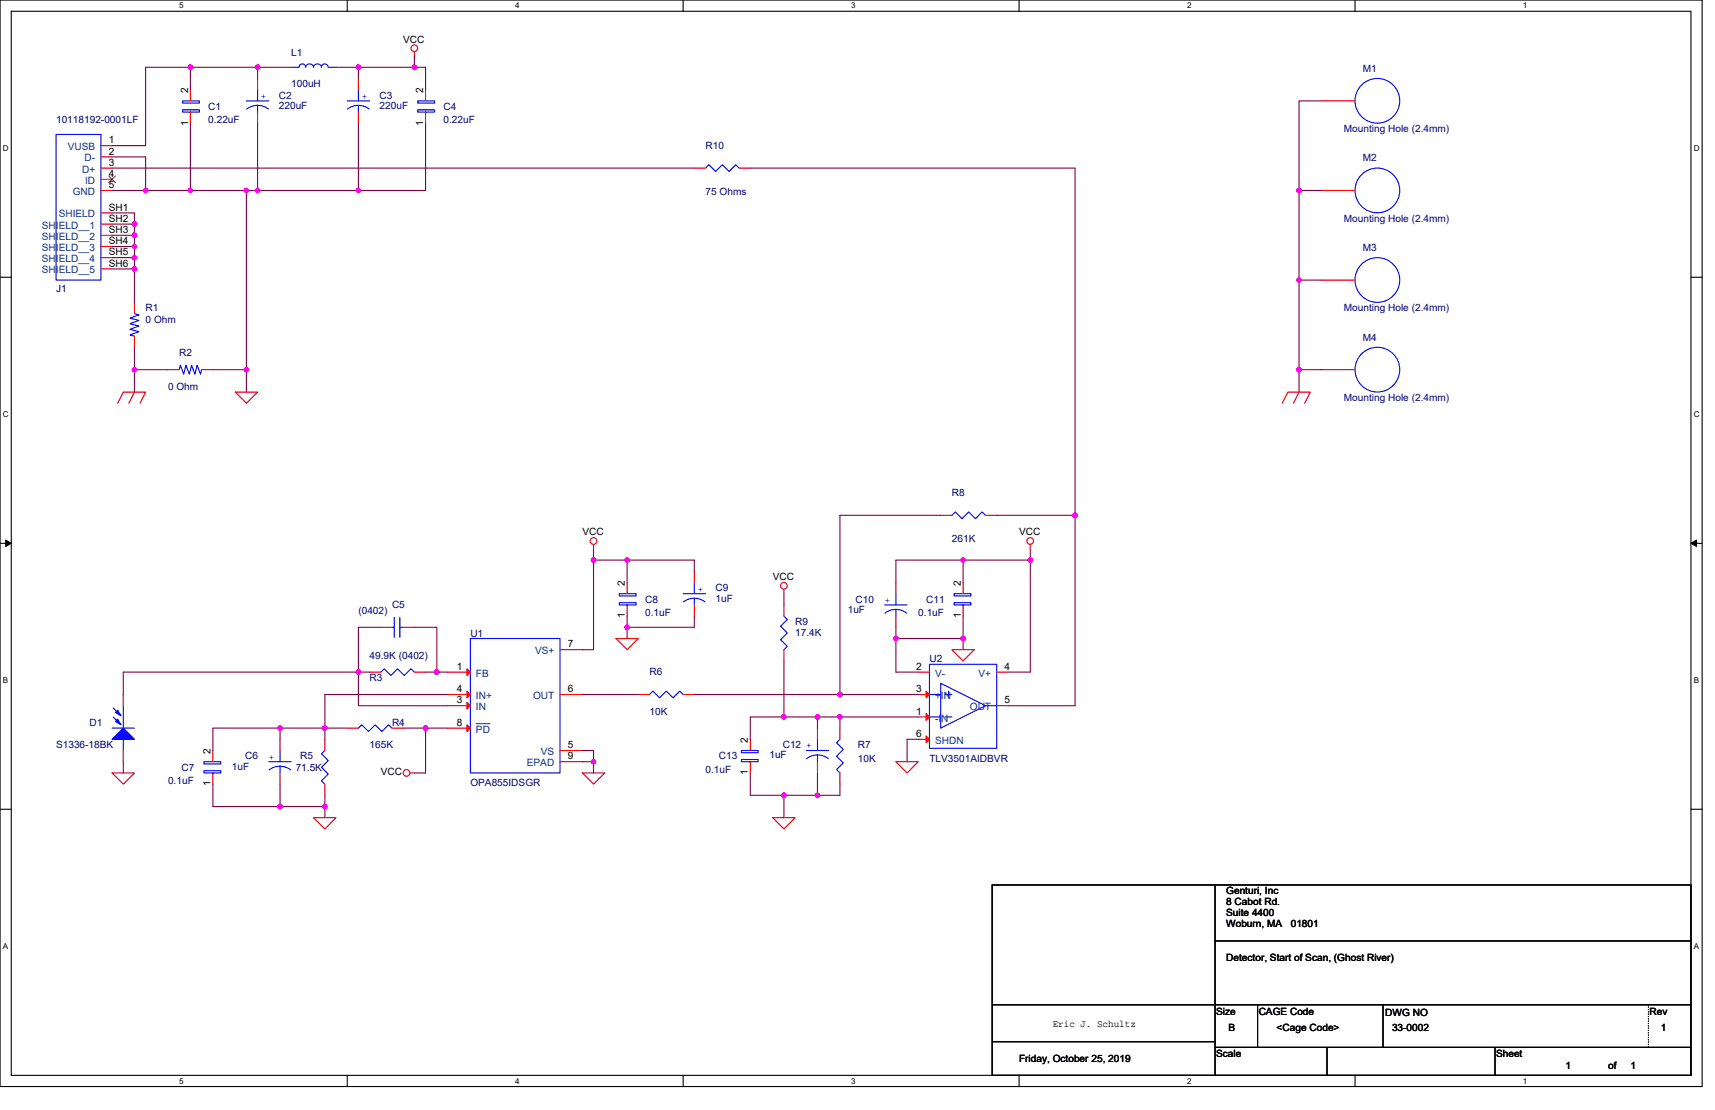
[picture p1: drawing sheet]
<svg xmlns="http://www.w3.org/2000/svg" width="432mm" height="279mm" viewBox="0 0 432 279" stroke-linecap="round" stroke-linejoin="round" font-family="sans-serif">
<path d="M0 0h428.6v273.5h-428.6zM2.8 2.8h422.9v267.9h-422.9z" fill="none" stroke="#000" stroke-width=".28"/>
<g fill="#fff">
<path d="M45.1 .3h1.1v2.3h-1.1z"/>
<path d="M45.1 271h1.1v2.2h-1.1z"/>
</g>
<path d="M87.4 0v2.8M87.4 270.7v2.8" fill="none" stroke="#000" stroke-width=".28"/>
<g fill="#fff">
<path d="M129.7 .3h1.1v2.3h-1.1z"/>
<path d="M129.7 271h1.1v2.2h-1.1z"/>
</g>
<path d="M172 0v2.8M172 270.7v2.8" fill="none" stroke="#000" stroke-width=".28"/>
<g fill="#fff">
<path d="M214.3 .3h1.1v2.3h-1.1z"/>
<path d="M214.3 271h1.1v2.2h-1.1z"/>
</g>
<path d="M256.6 0v2.8M256.6 270.7v2.8" fill="none" stroke="#000" stroke-width=".28"/>
<g fill="#fff">
<path d="M298.9 .3h1.1v2.3h-1.1z"/>
<path d="M298.9 271h1.1v2.2h-1.1z"/>
</g>
<path d="M341.2 0v2.8M341.2 270.7v2.8" fill="none" stroke="#000" stroke-width=".28"/>
<g fill="#fff">
<path d="M383.5 .3h1.1v2.3h-1.1z"/>
<path d="M383.5 271h1.1v2.2h-1.1z"/>
<path d="M.7 36.3h1.5v2.3h-1.5z"/>
<path d="M426.5 36.3h1.4v2.3h-1.4z"/>
<path d="M.7 103.3h1.5v2.2h-1.5z"/>
<path d="M426.5 103.3h1.4v2.2h-1.4z"/>
</g>
<path d="M0 69.8h2.8M425.7 69.8h2.9" fill="none" stroke="#000" stroke-width=".28"/>
<g fill="#fff">
<path d="M.7 170.2h1.4v2.3h-1.4z"/>
<path d="M426.5 170.2h1.3v2.3h-1.3z"/>
</g>
<path d="M0 136.8h2.8M425.7 136.8h2.9" fill="none" stroke="#000" stroke-width=".28"/>
<path d="M1.4 135.9l1.4 .9-1.4 .8zM425.7 136.8l1.4-.9v1.7z" fill="#000" stroke="#000" stroke-width=".25"/>
<g fill="#fff">
<path d="M.7 237.2h1.4v2.2h-1.4z"/>
<path d="M426.4 237.2h1.4v2.2h-1.4z"/>
</g>
<path d="M0 203.7h2.8M425.7 203.7h2.9M249.8 222.8h175.9v47.9h-175.9zM305.9 222.8v47.9M305.9 236.9h119.8M250.1 252.9h175.6M316.6 252.9v10.7M348.2 252.9v10.7M250.1 262.2h55.8M305.9 263.6h119.8M334.1 263.6v7.1M376.4 263.6v7.1" fill="none" stroke="#000" stroke-width=".28"/>
<g fill="none" stroke="#f00" stroke-width=".28">
<path d="M64.9 19.7v2.9M73.3 16.9h.1M84.6 16.9h.1M90.2 19.7v2.9M104.3 13v1.1M25.4 36.7h2.8M25.4 39.5h2.8M47.9 28.2v2.8M47.9 22.6v2.8M64.9 28.2v2.8M90.2 28.2v2.8M107.1 28.2v2.8"/>
<path d="M107.1 22.6v2.8M332.7 25.4h8.5M25.4 53.6h2.8M25.4 59.2h2.8M25.4 56.4h2.8M25.4 42.3h2.8M25.4 45.1h2.8M25.4 47.9h2.8M174.8 42.3h2.8M186.1 42.3h2.8M332.7 47.9h8.5M25.4 64.9h2.8"/>
<path d="M25.4 62h2.8M25.4 67.7h2.8M33.8 76.1v2.9M332.7 70.5h8.5M33.8 84.6v2.8M33.8 98.7l-1.4 2.8M42.3 93h2.8M50.8 93h2.8M59.2 98.7h5.7l-2.9 2.8zM327.1 98.7l-1.5 2.8M332.7 93h8.5M29.6 101.5l1.4-2.8h5.7l-1.4 2.8"/>
<path d="M322.8 101.5l1.5-2.8h5.6l-1.4 2.8M149.4 137v1.2M236.9 129.7h2.8M248.1 129.7h2.9M259.4 137v1.2M95.9 157.9h2.8M101.5 157.9h2.8M157.9 152.3v2.8M157.9 146.6v2.8M174.8 143.8v2.8M174.8 152.3v2.8M197.4 148.3v1.1"/>
<path d="M197.4 152.3v2.8M225.6 146.6v2.8M225.6 155.1v2.8M242.5 152.3v2.8M242.5 146.6v2.8M31 174.8v2.8M93 169.2h2.9M104.3 169.2h2.8M112.8 169.2h5.6M112.8 177.6h5.6M112.8 174.8h5.6M141 174.8h5.6"/>
<path d="M141 163.5h5.6M155.1 160.7h5.6l-2.8 2.8zM160.7 174.8h2.8M172 174.8h2.8M197.4 163.5v2.9M231.2 169.2h2.8M231.2 174.8h2.8M239.7 163.5h5.6l-2.8 2.9zM251 169.2h2.8M251 177.6h2.8M28.2 194.6h5.6l-2.8 2.8zM31 188.9v2.8"/>
<path d="M53.6 194.6v2.8M53.6 188.9v2.8M70.5 186.1v2.8M70.5 194.6v2.8M81.8 186.1v2.8M81.8 197.4v2.8M87.4 183.3h2.8M98.7 183.3h2.8M103.2 194.6h1.1M112.8 183.3h5.6M141 188.9h5.6M141 191.7h5.6"/>
<path d="M146.6 194.6h5.7l-2.9 2.8zM188.9 191.7v2.9M188.9 186.1v2.8M205.8 183.3v2.8M205.8 191.7v2.9M211.5 194.6v2.8M211.5 183.3v2.8M225.6 191.7h5.6l-2.8 2.9zM231.2 180.5h2.8M231.2 186.1h2.8M79 205.8h5.6l-2.8 2.9zM194.6 205.8h5.6l-2.8 2.9z"/>
<circle cx="104.3" cy="12.1" r=".84"/>
<circle cx="149.4" cy="136.2" r=".84"/>
<circle cx="259.4" cy="136.2" r=".84"/>
<circle cx="197.4" cy="147.5" r=".84"/>
<circle cx="102.3" cy="194.6" r=".84"/>
</g>
<path d="M415 252.9v10.7M415 263.6h.1" fill="none" stroke="#000" stroke-width=".28" stroke-dasharray="0 .6"/>
<g fill="none" stroke="#00f" stroke-width=".28">
<path d="M82.6 16.9a.85 .85 0 0 0-.8-.8 .85 .85 0 0 0-.9 .8 1.01 1.01 0 0 0-1-.8 1.01 1.01 0 0 0-1 .8 1 1 0 0 0-1-.8 1 1 0 0 0-.9 .8 .84 .84 0 0 0-.9-.8 .84 .84 0 0 0-.8 .8h-2M82.6 16.9h2M14.1 33.8h11.3v36.7h-11.3zM25.4 36.7h.1M25.4 39.5h.1M46 27.6h4.2v.6h-4.2zM46 25.4h4.2v.6h-4.2zM47.9 25.4h.1M47.9 28.2h.1M62 25.4h5.7M62.1 27.5l1.3-.7 1.4-.3 1.5 .3 1.3 .7M64.9 26.5v1.7"/>
<path d="M64.9 22.6v2.8M87.4 25.4h5.6M87.5 27.5a4.5 4.5 0 0 1 5.4 0M90.2 26.5v1.7M90.2 22.6v2.8M105.2 27.6h4.2v.6h-4.2zM105.2 25.4h4.2v.6h-4.2zM107.1 25.4h.1M107.1 28.2h.1M25.4 42.3h.1M25.4 45.1h.1M25.4 47.9h.1"/>
<path d="M25.4 53.6h.1M25.4 56.4h.1M25.4 59.2h.1M177.6 42.3l.9-.8 1.7 1.7 1.7-1.7 1.7 1.7 1.7-1.7 .8 .8M25.4 62h.1M25.4 64.9h.1M25.4 67.7h.1M33.8 79l1.2 .2-2.3 .9 2.3 .5-2.3 .9 2.3 .6-2.3 .8 2.3 .6-2.3 .8 1.1 .3M33.8 79h.1M33.8 84.6h.1M45.1 93l.3-1.1 .8 2.3 .6-2.3 .9 2.3 .5-2.3 .9 2.3 .5-2.3 .9 2.3 .3-1.2M45.1 93h.1"/>
<path d="M50.8 93h.1M239.7 129.7l.8-.8 1.7 1.7 1.7-1.7 1.7 1.7 1.7-1.7 .8 .8M98.7 157.9h.6M99.3 155.4v5M100.7 155.4v5M100.7 157.9h.8M155.9 151.7h4.3v.6h-4.3zM155.9 149.4h4.3v.6h-4.3zM157.9 149.4h.1M157.9 152.3h.1M172 149.4h5.6M172.1 151.5a4.5 4.5 0 0 1 5.4 0"/>
<path d="M174.8 150.6v1.7M174.8 146.6v2.8M197.4 155.1l.8 .8-1.7 1.7 1.7 1.7-1.7 1.7 1.7 1.7-.8 .8M222.8 152.3h5.6M222.8 154.3a4.5 4.5 0 0 1 5.5 0M225.6 153.4v1.7M225.6 149.4v2.9M240.2 151.7h4.3v.6h-4.3zM240.2 149.4h4.3v.6h-4.3zM242.5 149.4h.1M242.5 152.3h.1M28.5 178.2l1.7 1.7"/>
<path d="M31 177.6v5.7M95.9 169.2l.8-.9 1.7 1.7 1.7-1.7 1.7 1.7 1.7-1.7 .8 .9M118.4 160.7h22.6v33.9h-22.6zM118.4 169.2h.1M118.4 177.6h.1M118.4 174.8h.1M141 174.8h.1M141 163.5h.1M163.5 174.8l.9-.8 1.7 1.7 1.7-1.7 1.7 1.7 1.7-1.7 .8 .8M234 167.2h17v21.2h-17zM234 174.8h2.9M234 174.8h.1"/>
<path d="M234 169.2h.1M236.9 172l11.2 5.6-11.2 5.7zM238 174.8h1.7M238.8 174v1.7M248.1 177.6h2.9M251 177.6h.1M251 169.2h.1M28.2 183.3h5.6M28.5 180.5l1.7 1.7M31 186.1v2.8M51.3 194h4.3v.6h-4.3zM51.3 191.7h4.3v.6h-4.3z"/>
<path d="M53.6 191.7h.1M53.6 194.6h.1M67.7 191.7h5.6M70.5 192.9l-1.5 .2-1.2 .7M70.5 192.9l1.4 .2 1.3 .7M70.5 192.9v1.7M70.5 188.9v2.8M81.8 188.9l-.9 .9 1.7 1.7-1.7 1.6 1.7 1.7-1.7 1.7 .9 .9M90.2 183.3l.9-.9 1.7 1.7 1.7-1.7 1.7 1.7 1.7-1.7 .8 .9M118.4 183.3h.1M141 188.9h.1M141 191.7h.1"/>
<path d="M186.7 191.2h4.2v.5h-4.2zM186.7 188.9h4.2v.6h-4.2zM188.9 188.9h.1M188.9 191.7h.1M203 188.9h5.7M205.8 190l1.5 .3 1.3 .7M205.8 190l-1.4 .3-1.3 .7M205.8 190v1.7M205.8 186.1v2.8M211.5 186.1l-.9 .8 1.7 1.7-1.7 1.7 1.7 1.7-1.7 1.7 .9 .9M234 180.5h2.9M234 180.5h.1"/>
<path d="M234 186.1h.1M238 180.5h1.7"/>
<circle cx="346.8" cy="25.4" r="5.6"/>
<circle cx="346.8" cy="47.9" r="5.6"/>
<circle cx="346.8" cy="70.5" r="5.6"/>
<circle cx="346.8" cy="93" r="5.6"/>
</g>
<g fill="#f00" stroke="#f00" stroke-width=".28">
<path d="M233.2 179.6l.8 .9-.8 .8z"/>
<path d="M233.2 174l.8 .8-.8 .9z"/>
<path d="M233.2 185.3l.8 .8-.8 .8z"/>
<path d="M117.6 168.3l.8 .9-.8 .8z"/>
<path d="M117.6 176.8l.8 .8-.8 .9z"/>
<path d="M117.6 174l.8 .8-.8 .9z"/>
<path d="M117.6 182.4l.8 .9-.8 .8z"/>
</g>
<path d="M119.8 182.2h3.6" fill="none" stroke="#004080" stroke-width=".25"/>
<g fill="#00f" stroke="#00f" stroke-width=".28">
<path d="M31 183.3l2.8 2.8h-5.6z" fill-rule="evenodd"/>
<path d="M29.6 178.8l.9 1.4-1.4-.9z" fill-rule="evenodd"/>
<path d="M29.6 181l.9 1.4-1.4-.8z" fill-rule="evenodd"/>
</g>
<path d="M27.4 44.3l1.7 1.7M29.1 44.3l-1.8 1.7" fill="none" stroke="#804000" stroke-width=".25"/>
<g fill="none" stroke="#800040" stroke-width=".28">
<path d="M47.9 16.9h-11.2v19.8h-8.5M47.9 16.9v5.7M47.9 16.9h17M64.9 16.9v2.8M64.9 16.9h8.4M84.6 16.9h5.6M104.3 16.9h2.8v5.7M104.3 14.1v2.8M104.3 16.9h-14.1v2.8M28.2 39.5h8.5v8.4M47.9 31v16.9M64.9 31v16.9"/>
<path d="M90.2 31v16.9M107.1 31v16.9h-16.9M332.7 25.4h-5.6v22.5M28.2 42.3h146.6M28.2 47.9h8.5M28.2 53.6h5.6v2.8M28.2 56.4h5.6M28.2 59.2h5.6M33.8 56.4v2.8M33.8 59.2v2.8M36.7 47.9h11.2M47.9 47.9h14.1"/>
<path d="M62 47.9h2.9M62 47.9v45.1M64.9 47.9h25.3M188.9 42.3h81.8v87.4M332.7 47.9h-5.6v22.6M28.2 62h5.6M28.2 64.9h5.6M28.2 67.7h5.6M33.8 62v2.9M33.8 64.9v2.8M33.8 67.7v8.4M332.7 70.5h-5.6v22.5"/>
<path d="M33.8 93h8.5M33.8 93v5.7M33.8 87.4v5.6M53.6 93h8.4M62 93v5.7M332.7 93h-5.6v5.7M149.4 138.2v2.8M236.9 129.7h-25.4v45.1M251 129.7h19.7M259.4 138.2v2.8M270.7 129.7v47.9h-16.9M95.9 157.9h-5.7v11.3"/>
<path d="M104.3 157.9h5.7v11.3M149.4 141v22.5h-2.8M149.4 141h8.5M157.9 155.1v2.8M157.9 157.9v2.8M157.9 141v5.6M157.9 141h16.9v2.8M174.8 155.1v2.8h-16.9M197.4 149.4v2.9M225.6 146.6v-5.6h16.9v5.6M225.6 157.9v2.8M242.5 155.1v5.6"/>
<path d="M242.5 141h16.9M259.4 141v28.2h-5.6M90.2 169.2h-59.2v5.6M90.2 169.2h2.8M90.2 169.2v8.4h22.6M107.1 169.2h2.9M110 169.2h2.8M112.8 174.8h-31v8.5h5.6M146.6 174.8h14.1M174.8 174.8h36.7M197.4 166.4v14.1M211.5 174.8h19.7"/>
<path d="M225.6 160.7h16.9M225.6 160.7v8.5h5.6M242.5 160.7v2.8M31 191.7v2.9M53.6 197.4v5.6h16.9M70.5 183.3h11.3v2.8M70.5 197.4v5.6M70.5 183.3h-16.9v5.6M70.5 183.3v2.8M101.5 183.3h5.6M107.1 183.3h5.7M107.1 183.3v11.3h-2.8"/>
<path d="M146.6 188.9h2.8v2.8M146.6 191.7h2.8M149.4 191.7v2.9M188.9 194.6v5.6h8.5M197.4 180.5h-8.5v5.6M197.4 180.5h8.4M205.8 180.5v2.8M205.8 194.6v5.6M205.8 180.5h5.7v2.8M211.5 180.5h19.7M211.5 197.4v2.8h-5.7M231.2 186.1h-2.8v5.6"/>
<path d="M70.5 203h11.3M81.8 200.2v2.8M81.8 203v2.8M197.4 200.2v5.6M197.4 200.2h8.4"/>
</g>
<g fill="#f0f" stroke="#f0f" stroke-width=".28">
<circle cx="36.7" cy="47.9" r=".55"/>
<circle cx="62" cy="93" r=".55"/>
<circle cx="62" cy="47.9" r=".55"/>
<circle cx="33.8" cy="93" r=".55"/>
<circle cx="33.8" cy="59.2" r=".56"/>
<circle cx="33.8" cy="56.4" r=".55"/>
<circle cx="33.8" cy="62" r=".55"/>
<circle cx="33.8" cy="64.9" r=".55"/>
<circle cx="33.8" cy="67.7" r=".55"/>
<circle cx="47.9" cy="47.9" r=".55"/>
<circle cx="90.2" cy="47.9" r=".55"/>
<circle cx="64.9" cy="47.9" r=".55"/>
<circle cx="64.8" cy="16.9" r=".56"/>
<circle cx="47.9" cy="16.9" r=".56"/>
<circle cx="90.2" cy="16.9" r=".56"/>
<circle cx="104.3" cy="16.9" r=".56"/>
<circle cx="149.4" cy="191.7" r=".55"/>
<circle cx="110" cy="169.2" r=".55"/>
<circle cx="90.2" cy="169.2" r=".55"/>
<circle cx="107.1" cy="183.3" r=".55"/>
<circle cx="70.5" cy="203" r=".55"/>
<circle cx="81.8" cy="203" r=".55"/>
<circle cx="70.5" cy="183.3" r=".55"/>
<circle cx="81.8" cy="183.3" r=".55"/>
<circle cx="157.9" cy="157.9" r=".57"/>
<circle cx="149.4" cy="141" r=".55"/>
<circle cx="157.9" cy="141" r=".56"/>
<circle cx="259.4" cy="141" r=".55"/>
<circle cx="242.5" cy="141" r=".56"/>
<circle cx="242.5" cy="160.7" r=".56"/>
<circle cx="225.5" cy="160.7" r=".55"/>
<circle cx="211.5" cy="174.8" r=".55"/>
<circle cx="270.7" cy="129.7" r=".57"/>
<circle cx="197.3" cy="200.2" r=".56"/>
<circle cx="205.8" cy="200.2" r=".56"/>
<circle cx="205.8" cy="180.4" r=".55"/>
<circle cx="197.4" cy="180.4" r=".55"/>
<circle cx="211.5" cy="180.4" r=".55"/>
<circle cx="327.1" cy="47.9" r=".56"/>
<circle cx="327.1" cy="70.5" r=".56"/>
<circle cx="327.1" cy="93" r=".56"/>
</g>
<g font-size="2.5">
<text x="101.5" y="10.7">VCC</text>
<text x="47.3" y="23.4" transform="rotate(-90 47.3 23.4)">2</text>
<text x="106.6" y="23.4" transform="rotate(-90 106.6 23.4)">2</text>
<text x="47.3" y="31.6" transform="rotate(-90 47.3 31.6)">1</text>
<text x="106.6" y="31.6" transform="rotate(-90 106.6 31.6)">1</text>
<text x="27.4" y="41.7">3</text>
<text x="27.4" y="38.9">2</text>
<text x="27.4" y="36.1">1</text>
<text x="27.4" y="44.5">4</text>
<text x="27.4" y="47.3">5</text>
<text x="27.4" y="53">SH1</text>
<text x="27.4" y="58.6">SH3</text>
<text x="27.4" y="55.8">SH2</text>
<text x="27.4" y="64.3">SH5</text>
<text x="27.4" y="61.4">SH4</text>
<text x="27.4" y="67.1">SH6</text>
<text x="146.6" y="134.8">VCC</text>
<text x="256.6" y="134.8">VCC</text>
<text x="157.3" y="147.5" transform="rotate(-90 157.3 147.5)">2</text>
<text x="194.6" y="146">VCC</text>
<text x="241.9" y="147.5" transform="rotate(-90 241.9 147.5)">2</text>
<text x="157.3" y="155.7" transform="rotate(-90 157.3 155.7)">1</text>
<text x="241.9" y="155.7" transform="rotate(-90 241.9 155.7)">1</text>
<text x="143" y="162.9">7</text>
<text x="115" y="168.6">1</text>
<text x="230.6" y="168.6">2</text>
<text x="252.9" y="168.6">4</text>
<text x="115" y="177">3</text>
<text x="115" y="174.2">4</text>
<text x="143" y="174.2">6</text>
<text x="230.6" y="179.9">1</text>
<text x="230.6" y="174.2">3</text>
<text x="252.9" y="177">5</text>
<text x="115" y="182.7">8</text>
<text x="230.6" y="185.5">6</text>
<text x="53" y="189.8" transform="rotate(-90 53 189.8)">2</text>
<text x="143" y="188.3">5</text>
<text x="143" y="191.1">9</text>
<text x="188.3" y="186.9" transform="rotate(-90 188.3 186.9)">2</text>
<text x="53" y="198" transform="rotate(-90 53 198)">1</text>
<text x="95.9" y="195.1">VCC</text>
<text x="188.3" y="195.1" transform="rotate(-90 188.3 195.1)">1</text>
<text x="308.7" y="227.8">8 Cabot Rd.</text>
<text x="308.7" y="225">Genturi, Inc</text>
<text x="308.7" y="230.6">Suite 4400</text>
<text x="308.7" y="233.4">Woburn, MA</text>
<text x="325" y="233.4">01801</text>
<text x="308.7" y="241.9">Detector, Start of Scan, (Ghost River)</text>
<text x="306.2" y="255.4">Size</text>
<text x="316.9" y="255.4">CAGE Code</text>
<text x="348.8" y="255.7">DWG NO</text>
<text x="415.3" y="255.4">Rev</text>
<text x="265" y="258.6">Eric J. Schultz</text>
<text x="309.3" y="259.4">B</text>
<text x="321.4" y="259.4">&lt;Cage Code&gt;</text>
<text x="350.5" y="259.4">33-0002</text>
<text x="418.1" y="259.4">1</text>
<text x="256.6" y="267.3">Friday, October 25, 2019</text>
<text x="306.2" y="266.2">Scale</text>
<text x="376.7" y="266.2">Sheet</text>
<text x="394.2" y="269">1</text>
<text x="404.9" y="269">of</text>
<text x="410.5" y="269">1</text>
</g>
<g font-size="2.5" fill="#000080">
<text x="73.3" y="14.1">L1</text>
<text x="73.3" y="22">100uH</text>
<text x="343.1" y="18.1">M1</text>
<text x="52.5" y="27.6">C1</text>
<text x="70.2" y="24.8">C2</text>
<text x="70.2" y="27.3">220uF</text>
<text x="95.6" y="24.8">C3</text>
<text x="95.6" y="27.3">220uF</text>
<text x="111.7" y="27.6">C4</text>
<text x="14.1" y="31">10118192-0001LF</text>
<text x="52.5" y="31">0.22uF</text>
<text x="111.7" y="31">0.22uF</text>
<text x="338.3" y="33.3">Mounting Hole (2.4mm)</text>
<text x="177.6" y="37.5">R10</text>
<text x="343.1" y="40.6">M2</text>
<text x="177.6" y="49.1">75 Ohms</text>
<text x="338.3" y="55.8">Mounting Hole (2.4mm)</text>
<text x="343.1" y="63.2">M3</text>
<text x="14.1" y="73.6">J1</text>
<text x="36.7" y="78.4">R1</text>
<text x="36.7" y="81.2">0 Ohm</text>
<text x="338.3" y="78.4">Mounting Hole (2.4mm)</text>
<text x="45.1" y="89.7">R2</text>
<text x="343.1" y="85.7">M4</text>
<text x="42.3" y="98.1">0 Ohm</text>
<text x="338.3" y="100.9">Mounting Hole (2.4mm)</text>
<text x="239.7" y="124.9">R8</text>
<text x="239.7" y="136.5">261K</text>
<text x="180.2" y="148.9">C9</text>
<text x="90.2" y="154.5">(0402)</text>
<text x="98.7" y="153.1">C5</text>
<text x="162.4" y="151.7">C8</text>
<text x="162.4" y="155.1">0.1uF</text>
<text x="180.2" y="151.4">1uF</text>
<text x="213.4" y="154.2">1uF</text>
<text x="215.4" y="151.7">C10</text>
<text x="231.2" y="155.1">0.1uF</text>
<text x="233.2" y="151.7">C11</text>
<text x="118.4" y="160.4">U1</text>
<text x="200.2" y="157.3">R9</text>
<text x="200.2" y="160.1">17.4K</text>
<text x="93" y="165.8">49.9K (0402)</text>
<text x="234" y="166.6">U2</text>
<text x="93" y="171.4">R3</text>
<text x="163.5" y="170">R6</text>
<text x="163.5" y="179.9">10K</text>
<text x="22.6" y="182.7">D1</text>
<text x="98.7" y="182.7">R4</text>
<text x="14.1" y="188.3">S1336-18BK</text>
<text x="61.8" y="191.2">C6</text>
<text x="75.6" y="191.2">R5</text>
<text x="93" y="188.3">165K</text>
<text x="181" y="191.2">C13</text>
<text x="193.7" y="190.9">1uF</text>
<text x="197.1" y="188.3">C12 +</text>
<text x="216" y="188.3">R7</text>
<text x="216" y="191.7">10K</text>
<text x="234" y="191.7">TLV3501AIDBVR</text>
<text x="42.3" y="197.4">0.1uF</text>
<text x="45.7" y="194">C7</text>
<text x="58.4" y="193.7">1uF</text>
<text x="74.4" y="194">71.5K</text>
<text x="118.4" y="197.9">OPA855IDSGR</text>
<text x="177.6" y="194.5">0.1uF</text>
</g>
<g font-size="2.5" fill="#00f">
<text x="65.7" y="24.8">+</text>
<text x="91.1" y="24.8">+</text>
<text x="175.7" y="148.9">+</text>
<text x="222.8" y="151.7">+</text>
<text x="67.7" y="191.2">+</text>
</g>
<g font-size="2.5" fill="#004080">
<text x="17.1" y="37.8">VUSB</text>
<text x="21.3" y="40.6">D-</text>
<text x="20.7" y="43.5">D+</text>
<text x="21.4" y="46.3">ID</text>
<text x="18.3" y="49.1">GND</text>
<text x="10.5" y="57.6">SHIELD__1</text>
<text x="14.8" y="54.7">SHIELD</text>
<text x="10.5" y="66">SHIELD__4</text>
<text x="10.5" y="63.2">SHIELD__3</text>
<text x="10.5" y="60.4">SHIELD__2</text>
<text x="10.5" y="68.8">SHIELD__5</text>
<text x="134.7" y="164.7">VS+</text>
<text x="119.8" y="170.3">FB</text>
<text x="235.4" y="170.3">V-</text>
<text x="246.4" y="170.3">V+</text>
<text x="119.8" y="178.8">IN</text>
<text x="119.8" y="176">IN+</text>
<text x="134.2" y="176">OUT</text>
<text x="235.4" y="176">+IN</text>
<text x="244.2" y="178.8">OUT</text>
<text x="119.8" y="184.4">PD</text>
<text x="235.4" y="181.6">-IN</text>
<text x="136.2" y="190.1">VS</text>
<text x="235.4" y="187.2">SHDN</text>
<text x="132.7" y="192.9">EPAD</text>
</g>
<g font-size="2">
<text x="45.1" y="2.1">5</text>
<text x="129.7" y="2.1">4</text>
<text x="214.3" y="2.1">3</text>
<text x="298.9" y="2.1">2</text>
<text x="383.5" y="2.1">1</text>
<text x=".7" y="38.1">D</text>
<text x="426.5" y="38.1">D</text>
<text x=".7" y="105.1">C</text>
<text x="426.5" y="105.1">C</text>
<text x=".7" y="172">B</text>
<text x="426.5" y="172">B</text>
<text x=".7" y="239">A</text>
<text x="426.5" y="239">A</text>
<text x="45.1" y="272.8">5</text>
<text x="129.7" y="272.8">4</text>
<text x="214.3" y="272.8">3</text>
<text x="298.9" y="272.8">2</text>
<text x="383.5" y="272.8">1</text>
</g>
</svg>
